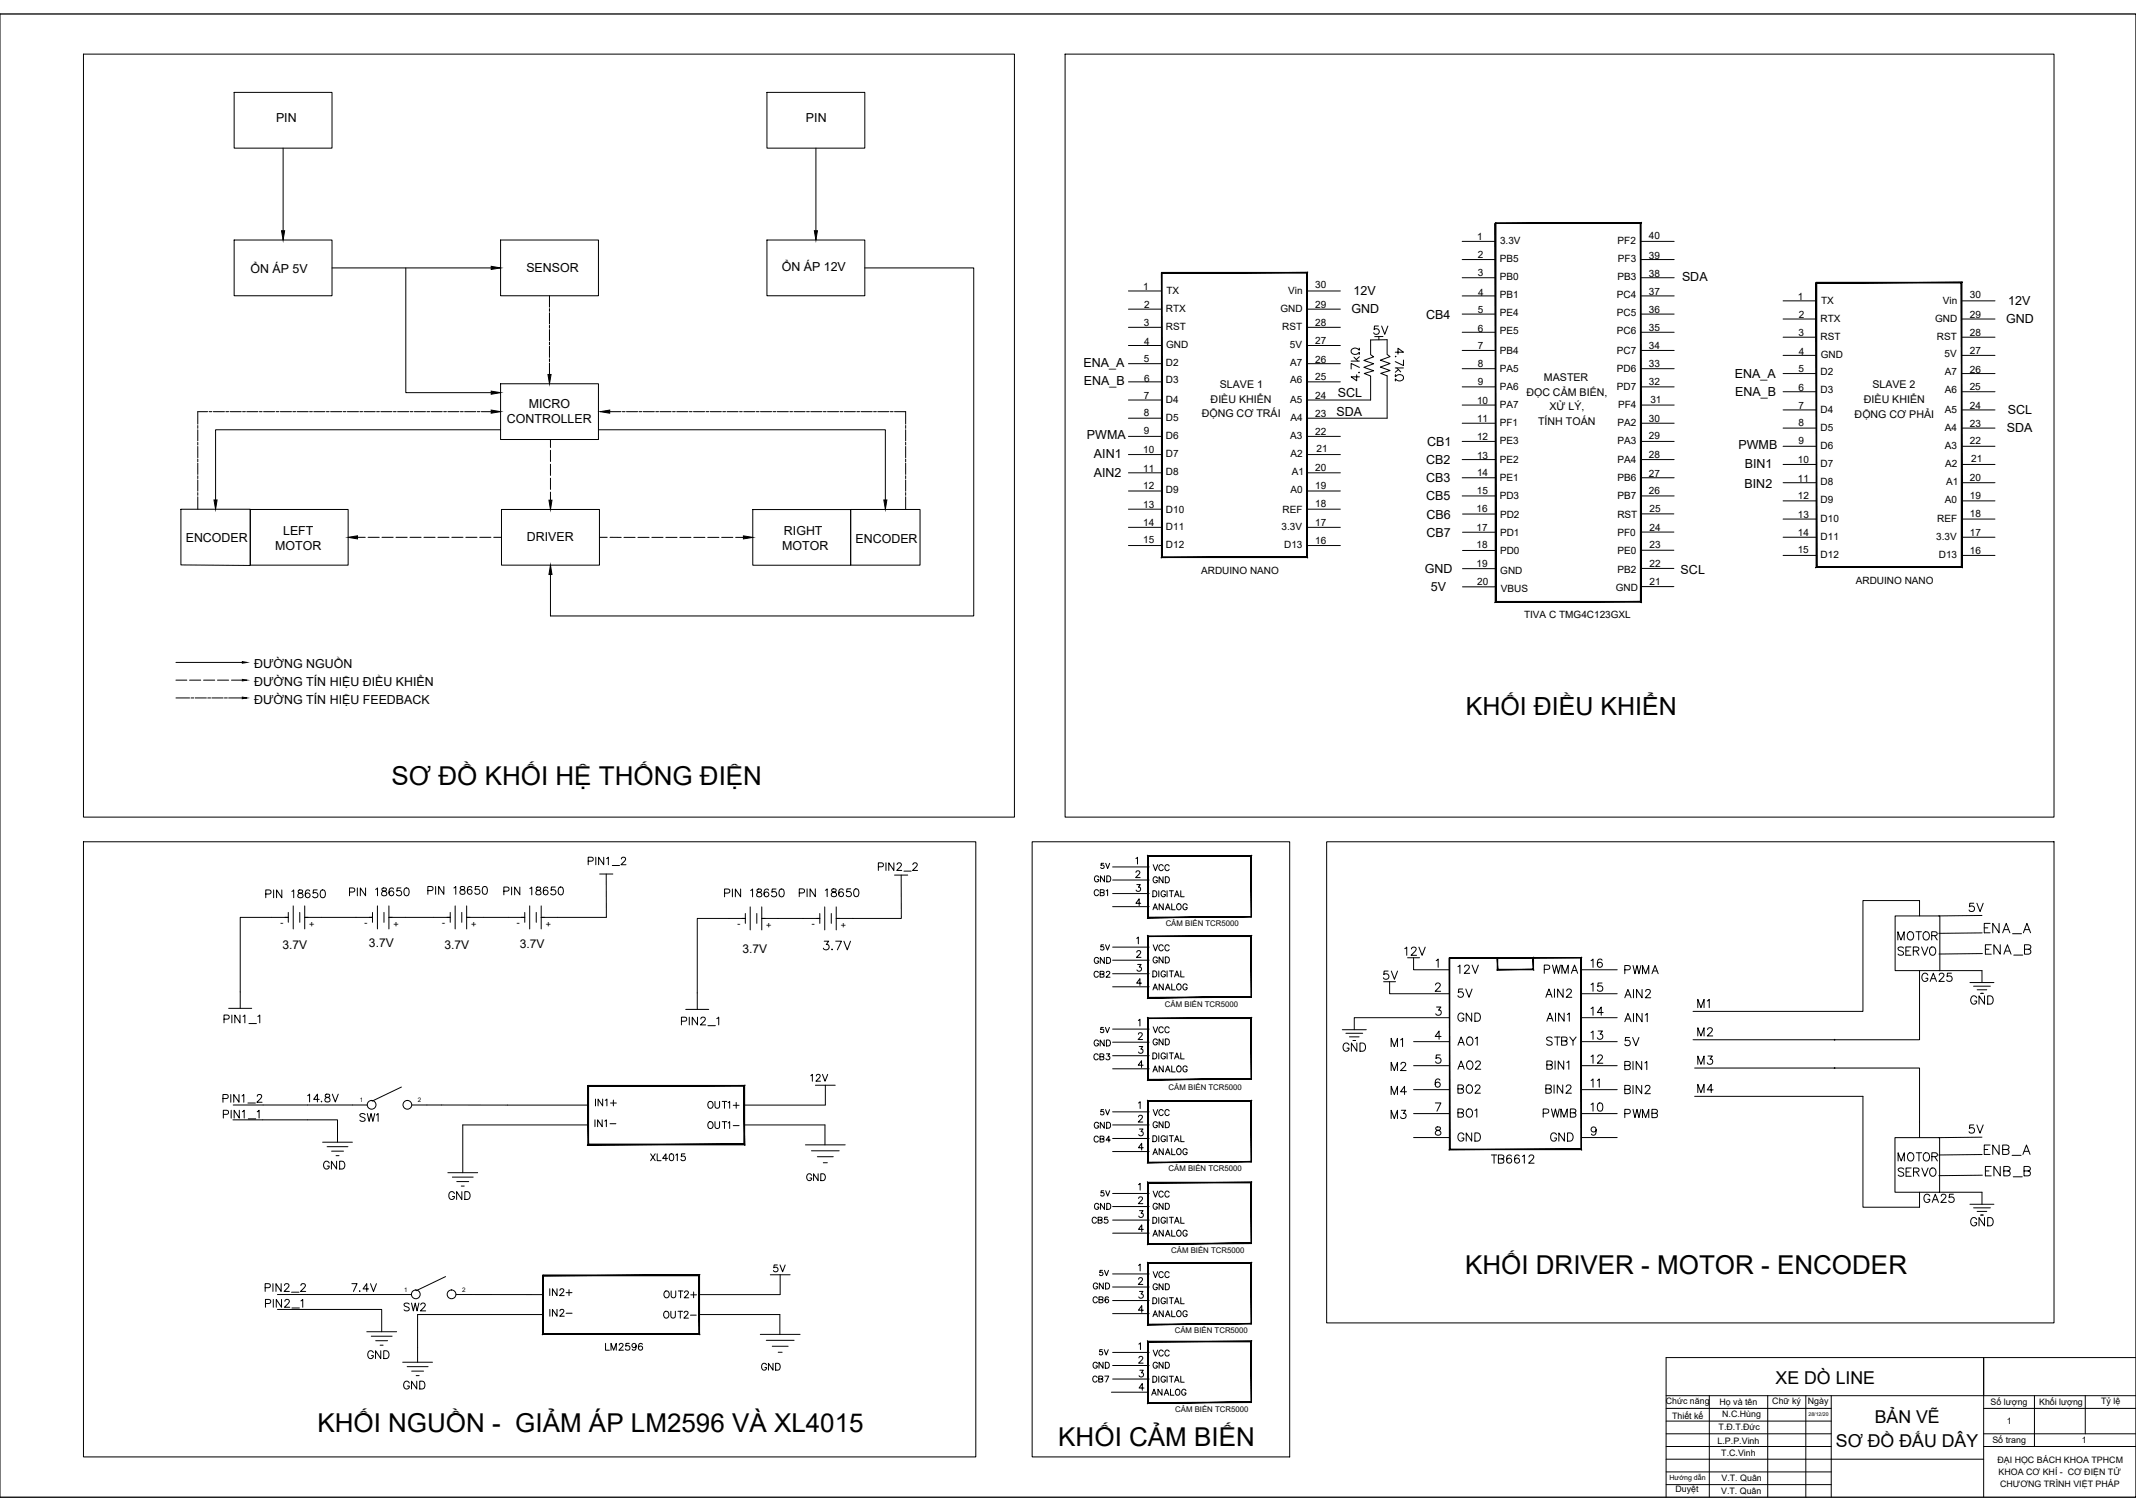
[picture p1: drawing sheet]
<svg xmlns="http://www.w3.org/2000/svg" width="1189mm" height="841mm" viewBox="0 0 1189 841" stroke-linecap="round" stroke-linejoin="round" font-family="sans-serif">
<!-- layer: 0 -->
<path d="M46 30h519v425h-519zM593 30h550v425h-550zM98 369h37M46 469h497v342h-497zM574 469h144v342h-144zM738 469h405v267h-405zM1055 510h25v30h-25zM1068 510v-9h-31v62h-95M1068 549v30h-126M943 594h125v39M943 610h94v62h31M1055 633h25v31h-25z" fill="none" stroke="#000" stroke-width=".56"/>
<g fill="#000" stroke="#000" stroke-width=".56">
<path d="M135 368l2 1h-2z"/>
<circle cx="1021" cy="579" r=".2"/>
<circle cx="1021" cy="594" r=".2"/>
</g>
<!-- layer: netmanh -->
<path d="M306 278h1l-1 6zM194 299l5-1v2zM414 298l5 1-5 1zM135 378l2 1h-2z" fill="#000" stroke="#000" stroke-width=".56"/>
<g fill="none" stroke="#000" stroke-width=".56">
<path d="M306 245v4M306 251v6M306 258v7M306 266v6M306 274v4M199 299h4M205 299h6M213 299h6M220 299h7M228 299h6M236 299h6M244 299h6"/>
<path d="M251 299h7M259 299h6M267 299h6M275 299h4M334 299h4M340 299h6M347 299h6M355 299h6M363 299h6M371 299h6M378 299h7M386 299h6"/>
<path d="M394 299h6M402 299h6M409 299h5M98 379h6M106 379h6M113 379h7M121 379h6M129 379h6M927 798h92M927 791h92M927 784h92M927 805h92"/>
<path d="M927 812h92M927 819h92M927 826h92"/>
</g>
<!-- layer: NET DUT -->
<path d="M305 208h2l-1 6zM273 228l6 1-6 1zM334 229l5-1v2zM135 388h2l-2 1z" fill="#000" stroke="#000" stroke-width=".56"/>
<g fill="none" stroke="#000" stroke-width=".56">
<path d="M306 165v6M306 172v1M306 174v6M306 181v2M306 183v7M306 190v2M306 193v6M306 200v1M306 202v6M110 237v1M110 239v6M116 229h-6v7"/>
<path d="M116 229h2M119 229h6M126 229h1M128 229h6M135 229h2M137 229h7M144 229h2M147 229h6M154 229h1M156 229h6M163 229h2M165 229h7"/>
<path d="M172 229h2M175 229h6M182 229h1M184 229h6M191 229h2M193 229h7M200 229h2M203 229h6M210 229h1M212 229h6M219 229h1M221 229h7"/>
<path d="M228 229h2M231 229h6M238 229h1M240 229h6M247 229h1M249 229h6M256 229h2M259 229h6M266 229h1M268 229h5M339 229h7M346 229h2"/>
<path d="M349 229h6M356 229h1M358 229h6M365 229h2M367 229h7M374 229h2M377 229h6M384 229h1M386 229h6M393 229h2M395 229h7M402 229h2"/>
<path d="M405 229h6M412 229h1M414 229h6M421 229h2M423 229h6M430 229h2M433 229h6M440 229h1M442 229h6M449 229h1M451 229h6M458 229h2"/>
<path d="M461 229h6M468 229h1M470 229h6M477 229h1M479 229h6M486 229h2M489 229h6M496 229h1M498 229h6v7M504 237v1M504 239v6M110 246v2"/>
<path d="M110 249v6M110 256v1M110 258v6M504 246v2M504 249v6M504 256v1M504 258v6M110 265v1M110 267v6M110 274v2M110 277v6M504 265v1"/>
<path d="M504 267v6M504 274v2M504 277v6M98 388h8M106 388h2M109 388h6M116 388h1M118 388h6M125 388h2M127 388h8"/>
</g>
<!-- layer: net dam -->
<g fill="none" stroke="#000" stroke-width=".56">
<path d="M130 51h55v31h-55zM427 51h54v31h-54zM158 82v46M454 82v46M130 134h55v31h-55zM279 134h54v31h-54zM427 134h54v31h-54zM814 134h18M913 134h19M185 149h88M226 149v70h47M481 149h61v194h-236v-23"/>
<path d="M814 144h18M814 155h18M913 144h19M913 155h19M628 162h18M628 172h18M728 162h18M728 172h18M814 165h18M814 175h18M913 165h19M913 175h19"/>
<path d="M992 167h19M992 178h19M1092 167h18M1092 178h18M628 182h18M628 192h18M728 182h18M728 192h18M763 189v8l2 2-6 2 6 1-6 2 6 2-6 2 4 1v14h-35M772 189v8l2 1-6 2 6 2-6 2 6 2-6 2 4 1v24h-44M814 185h18M814 195h18"/>
<path d="M913 185h19M913 195h19M992 188h19M992 198h19M1092 188h18M1092 198h18M279 214h54v31h-54zM628 202h18M628 213h18M728 202h18M728 213h18M814 205h18"/>
<path d="M814 215h18M913 205h19M913 215h19M992 208h19M992 218h19M1092 208h18M1092 218h18M279 239h-159v39M333 239h160v39M628 223h18M628 233h18M814 225h18"/>
<path d="M814 236h18M913 225h19M913 236h19M992 228h19M992 238h19M1092 228h18M1092 238h18M628 243h18M628 253h18M728 243h18M728 253h18M814 246h18"/>
<path d="M814 256h18M913 246h19M913 256h19M992 248h19M992 259h19M1092 248h18M1092 259h18M628 263h18M628 273h18M728 263h18M728 273h18M814 266h18"/>
<path d="M814 276h18M913 266h19M913 276h19M992 269h19M992 279h19M1092 269h18M1092 279h18M101 283h38v32l-38-1zM139 284h55v31h-55zM279 284h55v31h-55zM419 284h54v31h-54zM473 284h39v31h-39z"/>
<path d="M628 283h18M628 294h18M728 283h18M728 294h18M814 286h18M814 296h18M913 296h19M913 286h19M992 289h19M992 299h19M1092 289h18M1092 299h18"/>
<path d="M628 304h18M728 304h18M814 306h18M814 317h18M913 306h19M913 316h19M992 309h19M1092 309h18M814 327h18M913 327h19M1103 510h-24M1103 519l-24 1"/>
<path d="M787 533v7h20M880 540h20M1103 531h-24M773 546v7h34M880 553h20M1079 540h24v7M1096 547h14M1098 549h10M747 573h13M749 575h9M787 580h20M807 566h-53v7"/>
<path d="M880 580h20M880 566h20M787 593h20M880 593h20M282 615h45M414 615h45M454 604h11M459 604v11M787 606h20M787 620h20M880 606h20M880 620h20"/>
<path d="M258 626h69M414 626h45v11M448 637h22M787 633h20M880 633h20M1103 633h-24M452 641h15M455 644h9M458 647h2M1103 643h-24M1103 654h-24M1079 664h24v6"/>
<path d="M1096 670h14M1098 672h10M434 710v11M232 732h70M262 721h40M389 721h45M389 732h45v11M423 743h22M426 746h16M430 749h9M433 753h2"/>
</g>
<g fill="#000" stroke="#000" stroke-width=".56">
<path d="M157 128h1v6zM453 128h2l-1 6zM273 148l6 1-6 1zM273 218l6 1h-6zM119 278h2l-1 5zM492 278h2l-1 5zM306 315l1 5h-1z"/>
<path d="M832 124h81zM832 124h81zM913 124v211zM913 124v211zM832 335h81zM832 335h1h80zM832 124v211h1zM832 124h1v211z"/>
<path d="M647 152h81zM647 152h81zM727 152l1 158v-158zM727 152l1 158zM646 310h82zM646 310h81zM646 152v158zM646 152l1 158z"/>
<path d="M1011 157h81zM1011 158l81-1zM1092 157v159zM1092 158v158zM1011 316h81zM1011 316l81-1zM1011 157v159zM1011 157v158z"/>
<path d="M807 533h73zM807 533h73zM880 533v107zM880 533v107zM807 640h73zM807 640h73zM807 533v107zM807 533v107z"/>
<path d="M833 533h21zM833 533h21zM854 533v7zM853 533l1 7zM833 540h21zM833 540h20zM833 533v7zM833 533l1 7z"/>
</g>
<!-- layer: Khung_ten -->
<g fill="none" stroke="#000" stroke-width=".56">
<path d="M1104 756v77M1189 756h-262v77M927 777h262M951 777v56M984 777v56M1005 777v56M1019 777v56M1132 777v28M1161 777v21M1104 784h85M1104 798h85M1019 812h85"/>
<path d="M1104 805h85"/>
</g>
<!-- layer: 0 -->
<path d="M0 8h1189v825h-1189" fill="none" stroke="#000" stroke-width=".72"/>
<!-- layer: Sheet -->
<g fill="#000" stroke="#000" stroke-width=".56">
<path d="M639 511l57-1zM639 511l57-1-57 1zM639 476v35zM639 476v35zM639 476h58zM639 477l58-1zM697 476v34zM696 477l1 33z"/>
<path d="M639 555h57zM639 555h57h-57zM639 521v34zM639 521v34zM639 521h58zM639 521h58zM697 521v34zM696 521l1 34z"/>
<path d="M327 604v1l87-1zM327 605l87-1v1zM414 604v1v32zM414 605v32zM327 637h87zM327 637h1h86zM327 604v33h1zM327 604h1v33z"/>
<path d="M639 601l57-1zM639 601l57-1-57 1zM639 567v34zM639 567v34zM639 567h58zM639 567h58zM697 567v34zM696 567l1 34z"/>
<path d="M639 647l57-1zM639 647l57-1zM639 613v34zM639 613v34zM639 613h58zM639 613h58zM697 613v34zM696 613l1 34z"/>
<path d="M639 693l57-1zM639 692h57l-57 1zM639 658v35zM639 658v34zM639 658h58zM639 658h58zM697 658v34zM696 658l1 34z"/>
<path d="M302 710h87zM302 710h87zM389 710v33zM389 710v33v-1zM302 743h87v-1zM302 743v-1h87zM302 710v33v-1zM302 710v32z"/>
<path d="M639 737h57zM639 737h57h-57zM639 703v34zM639 703v34zM639 703h58zM639 703h58zM697 703v34zM696 703l1 34z"/>
<path d="M639 781l57-1zM639 781l57-1-57 1zM639 747v34zM639 747v34zM639 747h58zM639 747h58zM697 747v33zM696 747l1 33z"/>
</g>
<g fill="none" stroke="#000" stroke-width=".56">
<path d="M334 486h7M337 486v25h-36M502 487v24h-37M619 483h21M619 490h21M619 497h21M160 511h-26v50M160 508v5M163 504v13M167 508v5M170 511h37M170 504v13"/>
<path d="M207 508v5M210 504v13M214 508v5M216 511h35M216 504v13M251 508v5M253 504v13M257 508v5M260 511h32M260 504v13M292 508v5M295 504v13"/>
<path d="M298 508v5M301 504v13M415 511h-27v51M415 508v6M418 505v13M421 508v6M424 511h32M424 505v13M456 508v6M459 505v13M463 508v6M465 505v13"/>
<path d="M619 505h21M619 527h21M619 534h21M619 549h21M619 542h21M382 562h12M619 573h21M619 580h21M619 595h21M619 588h21M130 615h74M223 605l-16 8"/>
<path d="M229 615h53M619 619h21M130 623h58v13M180 636h16M182 638h12M258 626v27M619 626h21M619 634h21M185 641h6M249 653h17M252 655h11M254 658h7"/>
<path d="M619 641h21M619 664h21M619 672h21M619 679h21M619 686h21M248 711l-16 7M619 709h21M619 716h21M154 729h58v12M154 721h75M232 732v26M254 721h8"/>
<path d="M619 731h21M619 724h21M204 741h17M207 744h11M209 746h7M224 758h17M619 753h21M227 761h11M229 763h7M619 775h20M619 760h21M619 768h21"/>
<circle cx="207" cy="615" r="2.4"/>
<circle cx="227" cy="615" r="2.4"/>
<circle cx="231" cy="720" r="2.4"/>
<circle cx="251" cy="720" r="2.4"/>
</g>
<!-- layer: chu -->
<g fill="none" stroke="#000" stroke-width=".56">
<path d="M632 478l1-1v4M632 486l1-1h1l-2 3h3M633 492h2l-1 2a1.2 1.2 0 0 1 1 2 1.6 1.6 0 0 1-3-1M635 503h-3l2-3v4M633 522h1v3M633 530v-1l2 1-2 3h2M633 537h2l-1 1a1.2 1.2 0 0 1 1 2 1.2 1.2 0 0 1-2 0M799 535l1-1v4M635 547h-2l1-2v3M799 548l1-1 2 1-3 4h3M634 568v-1v4M634 576v-1l2 1-3 3h3"/>
<path d="M800 561h2l-1 1a1.6 1.6 0 0 1 1 3 1.6 1.6 0 0 1-3-1M802 577h-3l2-3v4M634 582h2l-1 2a1.2 1.2 0 0 1 1 2 1.2 1.2 0 0 1-2 0M636 593h-2l1-3v4M802 587h-3v2a1.6 1.6 0 0 1 3 0 1.6 1.6 0 0 1-1 3 1.6 1.6 0 0 1-2-1M634 614l1-1v4M799 614h3l-2 4M801 601a2.2 2.2 0 0 0-3 1 2.2 2.2 0 0 0 2 3 1.4 1.4 0 0 0 2-1 1.4 1.4 0 0 0-2-2 1.4 1.4 0 0 0-1 2M634 622v-1h2l-2 4h2M634 628h2l-1 2a1.2 1.2 0 0 1 1 2 1.2 1.2 0 0 1-2-1M636 639h-2l1-3v4M799 627v2l3 1a1.5 1.5 0 0 1-2 2 1.5 1.5 0 0 1-1-2l3-2v-1z"/>
<path d="M888 629a1.4 1.4 0 0 1-2 1 1.4 1.4 0 0 1 0-2 1.4 1.4 0 0 1 2 0v1a2.2 2.2 0 0 1-1 3l-1-1M634 659h1v3M634 667v-1l2 1-2 3h2M634 674h2l-1 1a1.3 1.3 0 0 1 1 2 1.3 1.3 0 0 1-2 0M636 684h-2l1-2v4M634 704h1v3M634 712v-1l2 1-2 3h2M634 719h2l-1 1a1.3 1.3 0 0 1 1 2 1.3 1.3 0 0 1-2 0M636 729h-2l1-2v3M634 748l1-1v4M634 756l1-1 1 1-2 3h2M634 763h2l-1 1a1.2 1.2 0 0 1 1 2 1.2 1.2 0 0 1-2 0"/>
<path d="M637 773h-3l2-3v4"/>
</g>
<g font-size="14.5">
<text x="218" y="437">SƠ ĐỒ KHỐI HỆ THỐNG ĐIỆN</text>
<text x="815" y="709">KHỐI DRIVER - MOTOR - ENCODER</text>
<text x="177" y="797">KHỐI NGUỒN - GIẢM ÁP LM2596 VÀ XL4015</text>
<text x="589" y="805">KHỐI CẢM BIẾN</text>
</g>
<text font-size="13.9" x="816" y="398">KHỐI ĐIỀU KHIỂN</text>
<text font-size="10.1" x="1103" y="521">ENA_A</text>
<g font-size="9.9">
<text x="988" y="771">XE DÒ LINE</text>
<text x="1043" y="792">BẢN VẼ</text>
<text x="1022" y="806">SƠ ĐỒ ĐẤU DÂY</text>
</g>
<g font-size="9.7">
<text x="1104" y="533">ENA_B</text>
<text x="1103" y="644">ENB_A</text>
<text x="1104" y="656">ENB_B</text>
</g>
<g font-size="8.8">
<text x="458" y="530">3.7V</text>
<text x="885" y="553">15</text>
<text x="379" y="572">PIN2_1</text>
<text x="903" y="570">AIN1</text>
<text x="811" y="597">AO2</text>
<text x="860" y="597">BIN1</text>
<text x="123" y="615">PIN1_2</text>
<text x="123" y="624">PIN1_1</text>
</g>
<g font-size="8.4">
<text x="764" y="187">5V</text>
<text x="758" y="213" transform="rotate(-90 758 213)">4.7kΩ</text>
<text x="782" y="213" transform="rotate(-90 782 213)">4.7kΩ</text>
<text x="326" y="483">PIN1_2</text>
<text x="488" y="486">PIN2_2</text>
<text x="194" y="500">PIN 18650</text>
<text x="237" y="499">PIN 18650</text>
<text x="1095" y="509">5V</text>
<text x="1056" y="525">MOTOR</text>
<text x="781" y="533">12V</text>
<text x="1056" y="533">SERVO</text>
<text x="885" y="540">16</text>
<text x="811" y="543">12V</text>
<text x="859" y="543">PWMA</text>
<text x="903" y="543">PWMA</text>
<text x="769" y="546">5V</text>
<text x="1069" y="548">GA25</text>
<text x="811" y="556">5V</text>
<text x="859" y="556">AIN2</text>
<text x="903" y="557">AIN2</text>
<text x="944" y="562">M1</text>
<text x="1096" y="560">GND</text>
<text x="811" y="570">GND</text>
<text x="860" y="570">AIN1</text>
<text x="885" y="566">14</text>
<text x="124" y="571">PIN1_1</text>
<text x="885" y="580">13</text>
<text x="944" y="578">M2</text>
<text x="746" y="586">GND</text>
<text x="773" y="584">M1</text>
<text x="811" y="583">AO1</text>
<text x="860" y="583">STBY</text>
<text x="903" y="583">5V</text>
<text x="885" y="593">12</text>
<text x="944" y="594">M3</text>
<text x="773" y="597">M2</text>
<text x="903" y="597">BIN1</text>
<text x="773" y="610">M4</text>
<text x="811" y="610">BO2</text>
<text x="859" y="610">BIN2</text>
<text x="885" y="606">11</text>
<text x="903" y="610">BIN2</text>
<text x="944" y="609">M4</text>
<text x="773" y="624">M3</text>
<text x="811" y="623">BO1</text>
<text x="858" y="623">PWMB</text>
<text x="885" y="620">10</text>
<text x="903" y="623">PWMB</text>
<text x="199" y="625">SW1</text>
<text x="1095" y="632">5V</text>
<text x="811" y="636">GND</text>
<text x="862" y="636">GND</text>
<text x="1056" y="647">MOTOR</text>
<text x="829" y="649">TB6612</text>
<text x="1056" y="656">SERVO</text>
<text x="1070" y="671">GA25</text>
<text x="1096" y="684">GND</text>
<text x="147" y="720">PIN2_2</text>
<text x="147" y="729">PIN2_1</text>
<text x="224" y="731">SW2</text>
</g>
<g font-size="7.9">
<text x="147" y="501">PIN 18650</text>
<text x="279" y="499">PIN 18650</text>
<text x="403" y="500">PIN 18650</text>
<text x="444" y="500">PIN 18650</text>
<text x="170" y="615">14.8V</text>
<text x="179" y="652">GND</text>
<text x="249" y="669">GND</text>
<text x="195" y="720">7.4V</text>
<text x="204" y="757">GND</text>
<text x="224" y="774">GND</text>
</g>
<g font-size="7.5">
<text x="393" y="618">OUT1+</text>
<text x="330" y="628">IN1-</text>
<text x="393" y="629">OUT1-</text>
<text x="361" y="647">XL4015</text>
<text x="448" y="658">GND</text>
<text x="430" y="709">5V</text>
<text x="305" y="722">IN2+</text>
<text x="369" y="724">OUT2+</text>
<text x="305" y="734">IN2-</text>
<text x="369" y="735">OUT2-</text>
<text x="336" y="753">LM2596</text>
<text x="423" y="764">GND</text>
</g>
<g font-size="7.1">
<text x="608" y="492">GND</text>
<text x="608" y="500">CB1</text>
<text x="641" y="508">ANALOG</text>
<text x="641" y="531">VCC</text>
<text x="641" y="537">GND</text>
<text x="641" y="545">DIGITAL</text>
<text x="608" y="583">GND</text>
<text x="608" y="591">CB3</text>
<text x="641" y="598">ANALOG</text>
<text x="450" y="603">12V</text>
<text x="331" y="617">IN1+</text>
<text x="641" y="622">VCC</text>
<text x="608" y="629">GND</text>
<text x="641" y="629">GND</text>
<text x="641" y="637">DIGITAL</text>
<text x="608" y="675">GND</text>
<text x="641" y="682">DIGITAL</text>
<text x="641" y="689">ANALOG</text>
<text x="640" y="778">ANALOG</text>
</g>
<g font-size="7">
<text x="936" y="156">SDA</text>
<text x="753" y="164">12V</text>
<text x="1118" y="170">12V</text>
<text x="752" y="174">GND</text>
<text x="794" y="177">CB4</text>
<text x="1117" y="180">GND</text>
<text x="603" y="204">ENA_A</text>
<text x="603" y="214">ENA_B</text>
<text x="966" y="210">ENA_A</text>
<text x="745" y="221">SCL</text>
<text x="966" y="220">ENA_B</text>
<text x="744" y="231">SDA</text>
<text x="1117" y="230">SCL</text>
<text x="605" y="244">PWMA</text>
<text x="1117" y="240">SDA</text>
<text x="794" y="248">CB1</text>
<text x="968" y="250">PWMB</text>
<text x="609" y="255">AIN1</text>
<text x="794" y="258">CB2</text>
<text x="971" y="261">BIN1</text>
<text x="609" y="265">AIN2</text>
<text x="794" y="268">CB3</text>
<text x="971" y="271">BIN2</text>
<text x="794" y="279">CB5</text>
<text x="794" y="289">CB6</text>
<text x="794" y="299">CB7</text>
<text x="793" y="319">GND</text>
<text x="935" y="319">SCL</text>
<text x="796" y="329">5V</text>
</g>
<g font-size="6.9">
<text x="154" y="68">PIN</text>
<text x="449" y="68">PIN</text>
<text x="139" y="152">ỔN ÁP 5V</text>
<text x="293" y="151">SENSOR</text>
<text x="435" y="151">ỔN ÁP 12V</text>
<text x="294" y="227">MICRO</text>
<text x="282" y="235">CONTROLLER</text>
<text x="158" y="298">LEFT</text>
<text x="436" y="298">RIGHT</text>
<text x="103" y="302">ENCODER</text>
<text x="153" y="306">MOTOR</text>
<text x="293" y="301">DRIVER</text>
<text x="476" y="302">ENCODER</text>
<text x="435" y="306">MOTOR</text>
<text x="141" y="372">ĐƯỜNG NGUỒN</text>
<text x="141" y="382">ĐƯỜNG TÍN HIỆU ĐIỀU KHIỂN</text>
<text x="141" y="392">ĐƯỜNG TÍN HIỆU FEEDBACK</text>
</g>
<g font-size="6.7">
<text x="205" y="527">3.7V</text>
<text x="289" y="528">3.7V</text>
<text x="157" y="528">3.7V</text>
<text x="247" y="528">3.7V</text>
<text x="413" y="530">3.7V</text>
</g>
<g font-size="6.6">
<text x="641" y="486">VCC</text>
<text x="641" y="492">GND</text>
<text x="641" y="500">DIGITAL</text>
<text x="608" y="537">GND</text>
<text x="608" y="545">CB2</text>
<text x="641" y="552">ANALOG</text>
<text x="641" y="576">VCC</text>
<text x="641" y="583">GND</text>
<text x="641" y="591">DIGITAL</text>
<text x="612" y="622">5V</text>
<text x="608" y="637">CB4</text>
<text x="641" y="644">ANALOG</text>
<text x="612" y="667">5V</text>
<text x="641" y="667">VCC</text>
<text x="641" y="674">GND</text>
<text x="607" y="682">CB5</text>
<text x="641" y="712">VCC</text>
<text x="607" y="719">GND</text>
<text x="641" y="719">GND</text>
<text x="607" y="726">CB6</text>
<text x="641" y="727">DIGITAL</text>
<text x="641" y="734">ANALOG</text>
<text x="641" y="756">VCC</text>
<text x="607" y="763">GND</text>
<text x="641" y="763">GND</text>
<text x="607" y="770">CB7</text>
<text x="641" y="770">DIGITAL</text>
</g>
<g font-size="6.2">
<text x="612" y="485">5V</text>
<text x="612" y="530">5V</text>
<text x="612" y="576">5V</text>
<text x="611" y="711">5V</text>
<text x="611" y="755">5V</text>
</g>
<g font-size="5.9">
<text x="679" y="216">SLAVE 1</text>
<text x="859" y="212">MASTER</text>
<text x="850" y="220">ĐỌC CẢM BIẾN,</text>
<text x="1042" y="216">SLAVE 2</text>
<text x="674" y="224">ĐIỀU KHIỂN</text>
<text x="1037" y="224">ĐIỀU KHIỂN</text>
<text x="669" y="232">ĐỘNG CƠ TRÁI</text>
<text x="862" y="228">XỬ LÝ,</text>
<text x="1032" y="232">ĐỘNG CƠ PHẢI</text>
<text x="856" y="236">TÍNH TOÁN</text>
</g>
<g font-size="5.6">
<text x="822" y="134">1</text>
<text x="835" y="136">3.3V</text>
<text x="900" y="136">PF2</text>
<text x="918" y="133">40</text>
<text x="823" y="144">2</text>
<text x="918" y="144">39</text>
<text x="835" y="146">PB5</text>
<text x="901" y="146">PF3</text>
<text x="822" y="154">3</text>
<text x="835" y="156">PB0</text>
<text x="900" y="156">PB3</text>
<text x="918" y="154">38</text>
<text x="636" y="161">1</text>
<text x="732" y="160">30</text>
<text x="649" y="163">TX</text>
<text x="717" y="163">Vin</text>
<text x="823" y="164">4</text>
<text x="835" y="166">PB1</text>
<text x="900" y="166">PC4</text>
<text x="918" y="164">37</text>
<text x="1001" y="167">1</text>
<text x="1096" y="166">30</text>
<text x="637" y="171">2</text>
<text x="649" y="173">RTX</text>
<text x="713" y="174">GND</text>
<text x="732" y="172">29</text>
<text x="1014" y="169">TX</text>
<text x="1081" y="169">Vin</text>
<text x="822" y="174">5</text>
<text x="835" y="176">PE4</text>
<text x="900" y="176">PC5</text>
<text x="918" y="174">36</text>
<text x="1001" y="177">2</text>
<text x="1013" y="179">RTX</text>
<text x="1077" y="179">GND</text>
<text x="1096" y="177">29</text>
<text x="637" y="181">3</text>
<text x="649" y="184">RST</text>
<text x="714" y="184">RST</text>
<text x="732" y="182">28</text>
<text x="823" y="185">6</text>
<text x="835" y="186">PE5</text>
<text x="900" y="186">PC6</text>
<text x="918" y="184">35</text>
<text x="732" y="192">27</text>
<text x="1001" y="187">3</text>
<text x="1013" y="189">RST</text>
<text x="1078" y="189">RST</text>
<text x="1096" y="187">28</text>
<text x="637" y="192">4</text>
<text x="649" y="193">GND</text>
<text x="718" y="193">5V</text>
<text x="822" y="194">7</text>
<text x="835" y="197">PB4</text>
<text x="900" y="197">PC7</text>
<text x="918" y="195">34</text>
<text x="1001" y="198">4</text>
<text x="1096" y="197">27</text>
<text x="637" y="202">5</text>
<text x="649" y="203">D2</text>
<text x="718" y="203">A7</text>
<text x="732" y="202">26</text>
<text x="1013" y="199">GND</text>
<text x="1082" y="199">5V</text>
<text x="823" y="204">8</text>
<text x="835" y="207">PA5</text>
<text x="900" y="207">PD6</text>
<text x="918" y="205">33</text>
<text x="1001" y="207">5</text>
<text x="1013" y="209">D2</text>
<text x="1083" y="209">A7</text>
<text x="1096" y="207">26</text>
<text x="637" y="212">6</text>
<text x="649" y="213">D3</text>
<text x="718" y="213">A6</text>
<text x="732" y="212">25</text>
<text x="822" y="214">9</text>
<text x="918" y="214">32</text>
<text x="835" y="217">PA6</text>
<text x="900" y="217">PD7</text>
<text x="1001" y="218">6</text>
<text x="1013" y="219">D3</text>
<text x="1083" y="219">A6</text>
<text x="1096" y="217">25</text>
<text x="637" y="222">7</text>
<text x="649" y="225">D4</text>
<text x="718" y="225">A5</text>
<text x="732" y="222">24</text>
<text x="822" y="225">10</text>
<text x="835" y="227">PA7</text>
<text x="901" y="227">PF4</text>
<text x="919" y="224">31</text>
<text x="1001" y="228">7</text>
<text x="1096" y="228">24</text>
<text x="637" y="232">8</text>
<text x="732" y="232">23</text>
<text x="1013" y="230">D4</text>
<text x="1082" y="230">A5</text>
<text x="649" y="235">D5</text>
<text x="718" y="235">A4</text>
<text x="822" y="235">11</text>
<text x="835" y="237">PF1</text>
<text x="900" y="237">PA2</text>
<text x="918" y="235">30</text>
<text x="1001" y="237">8</text>
<text x="1096" y="238">23</text>
<text x="637" y="242">9</text>
<text x="649" y="245">D6</text>
<text x="718" y="245">A3</text>
<text x="732" y="242">22</text>
<text x="822" y="245">12</text>
<text x="918" y="245">29</text>
<text x="1013" y="240">D5</text>
<text x="1083" y="240">A4</text>
<text x="733" y="252">21</text>
<text x="835" y="247">PE3</text>
<text x="900" y="247">PA3</text>
<text x="1001" y="247">9</text>
<text x="1013" y="250">D6</text>
<text x="1083" y="250">A3</text>
<text x="1096" y="247">22</text>
<text x="636" y="252">10</text>
<text x="649" y="255">D7</text>
<text x="718" y="255">A2</text>
<text x="822" y="255">13</text>
<text x="835" y="258">PE2</text>
<text x="900" y="258">PA4</text>
<text x="918" y="255">28</text>
<text x="1001" y="258">10</text>
<text x="1097" y="257">21</text>
<text x="636" y="263">11</text>
<text x="732" y="262">20</text>
<text x="1013" y="260">D7</text>
<text x="1083" y="260">A2</text>
<text x="649" y="265">D8</text>
<text x="719" y="265">A1</text>
<text x="822" y="265">14</text>
<text x="835" y="268">PE1</text>
<text x="900" y="268">PB6</text>
<text x="918" y="265">27</text>
<text x="1001" y="268">11</text>
<text x="1096" y="268">20</text>
<text x="636" y="272">12</text>
<text x="649" y="275">D9</text>
<text x="718" y="275">A0</text>
<text x="732" y="272">19</text>
<text x="822" y="275">15</text>
<text x="918" y="275">26</text>
<text x="1013" y="270">D8</text>
<text x="1083" y="270">A1</text>
<text x="835" y="278">PD3</text>
<text x="900" y="278">PB7</text>
<text x="1001" y="278">12</text>
<text x="1013" y="280">D9</text>
<text x="1083" y="280">A0</text>
<text x="1096" y="278">19</text>
<text x="636" y="283">13</text>
<text x="649" y="285">D10</text>
<text x="714" y="285">REF</text>
<text x="732" y="282">18</text>
<text x="822" y="285">16</text>
<text x="918" y="285">25</text>
<text x="1096" y="288">18</text>
<text x="636" y="293">14</text>
<text x="732" y="293">17</text>
<text x="835" y="289">PD2</text>
<text x="900" y="288">RST</text>
<text x="1001" y="288">13</text>
<text x="1013" y="291">D10</text>
<text x="1078" y="291">REF</text>
<text x="649" y="295">D11</text>
<text x="713" y="295">3.3V</text>
<text x="822" y="295">17</text>
<text x="835" y="299">PD1</text>
<text x="900" y="298">PF0</text>
<text x="918" y="295">24</text>
<text x="1001" y="298">14</text>
<text x="1096" y="298">17</text>
<text x="636" y="302">15</text>
<text x="649" y="305">D12</text>
<text x="715" y="305">D13</text>
<text x="732" y="303">16</text>
<text x="822" y="305">18</text>
<text x="918" y="305">23</text>
<text x="1013" y="301">D11</text>
<text x="1078" y="301">3.3V</text>
<text x="835" y="309">PD0</text>
<text x="900" y="308">PE0</text>
<text x="1001" y="308">15</text>
<text x="1013" y="311">D12</text>
<text x="1079" y="311">D13</text>
<text x="1096" y="308">16</text>
<text x="822" y="316">19</text>
<text x="918" y="316">22</text>
<text x="669" y="320">ARDUINO NANO</text>
<text x="835" y="319">GND</text>
<text x="900" y="319">PB2</text>
<text x="822" y="326">20</text>
<text x="835" y="329">VBUS</text>
<text x="899" y="329">GND</text>
<text x="918" y="325">21</text>
<text x="1033" y="325">ARDUINO NANO</text>
<text x="848" y="344">TIVA C TMG4C123GXL</text>
</g>
<g font-size="5.1">
<text x="158" y="513" transform="rotate(180 158 513)">-</text>
<text x="175" y="513" transform="rotate(180 175 513)">+</text>
<text x="205" y="513" transform="rotate(180 205 513)">-</text>
<text x="222" y="513" transform="rotate(180 222 513)">+</text>
<text x="248" y="513" transform="rotate(180 248 513)">-</text>
<text x="265" y="513" transform="rotate(180 265 513)">+</text>
<text x="289" y="513" transform="rotate(180 289 513)">-</text>
<text x="307" y="513" transform="rotate(180 307 513)">+</text>
<text x="412" y="513" transform="rotate(180 412 513)">-</text>
<text x="429" y="513" transform="rotate(180 429 513)">+</text>
<text x="454" y="513" transform="rotate(180 454 513)">-</text>
<text x="471" y="513" transform="rotate(180 471 513)">+</text>
</g>
<g font-size="4.9">
<text x="927" y="782">Chức năng</text>
<text x="957" y="782">Họ và tên</text>
<text x="986" y="782">Chữ ký</text>
<text x="1006" y="782">Ngày</text>
<text x="1108" y="782">Số lượng</text>
<text x="1135" y="782">Khối lượng</text>
<text x="1169" y="782">Tỷ lệ</text>
<text x="931" y="790">Thiết kế</text>
<text x="959" y="789">N.C.Hùng</text>
<text x="957" y="796">T.Đ.T.Đức</text>
<text x="1117" y="793">1</text>
<text x="956" y="804">L.P.P.Vinh</text>
<text x="1109" y="803">Số trang</text>
<text x="1159" y="803">1</text>
<text x="958" y="811">T.C.Vinh</text>
<text x="1112" y="814">ĐẠI HỌC BÁCH KHOA TPHCM</text>
<text x="1112" y="821">KHOA CƠ KHÍ - CƠ ĐIỆN TỬ</text>
<text x="958" y="824">V.T. Quân</text>
<text x="1113" y="828">CHƯƠNG TRÌNH VIỆT PHÁP</text>
<text x="933" y="830">Duyệt</text>
<text x="958" y="832">V.T. Quân</text>
</g>
<g font-size="4.3">
<text x="649" y="515">CẢM BIẾN TCR5000</text>
<text x="648" y="561">CẢM BIẾN TCR5000</text>
<text x="650" y="607">CẢM BIẾN TCR5000</text>
<text x="650" y="652">CẢM BIẾN TCR5000</text>
<text x="652" y="698">CẢM BIẾN TCR5000</text>
<text x="654" y="742">CẢM BIẾN TCR5000</text>
<text x="654" y="786">CẢM BIẾN TCR5000</text>
</g>
<text font-size="4" x="929" y="824">Hướng dẫn</text>
<g font-size="3.5">
<text x="200" y="614">1</text>
<text x="233" y="614">2</text>
<text x="225" y="719">1</text>
<text x="257" y="719">2</text>
</g>
<text font-size="2.9" x="1007" y="788">28/12/20</text>
</svg>
